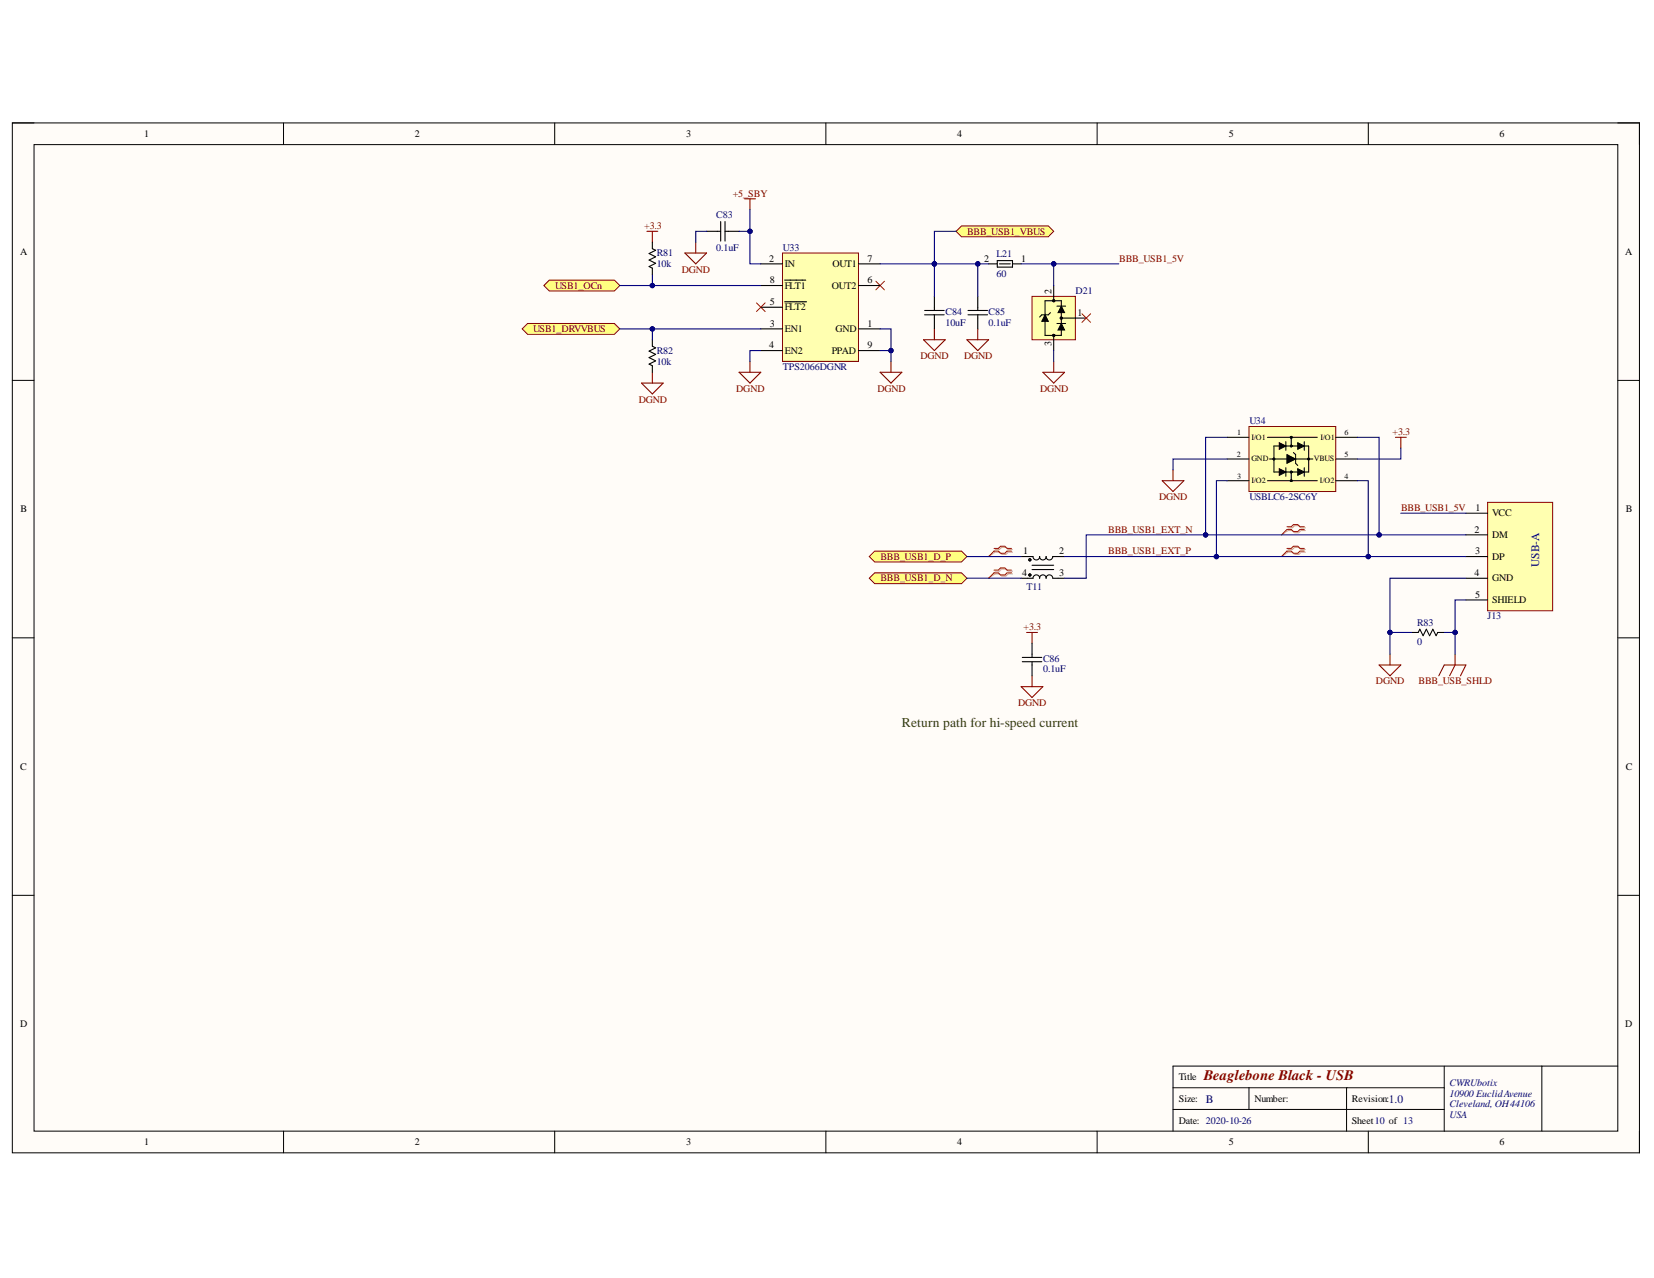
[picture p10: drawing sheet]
<svg xmlns="http://www.w3.org/2000/svg" width="279mm" height="216mm" viewBox="0 0 279 216" stroke-linecap="round" stroke-linejoin="round" font-family="sans-serif">
<path d="M2.1 20.8h274.8v174h-274.8z" fill-rule="evenodd" fill="#fffcf8"/>
<path d="M2.1 20.8h274.8v174h-274.8z" fill="none" stroke="#000" stroke-width=".17"/>
<path d="M5.7 24.4h267.6v166.7h-267.6z" fill-rule="evenodd" fill="#fffcf8"/>
<g fill="none" stroke="#000" stroke-width=".17">
<path d="M2.1 20.8h3.6M5.7 24.4h267.6v166.7h-267.6zM47.9 20.8v3.6M93.7 20.8v3.6M139.5 20.8v3.6M185.3 20.8v3.6M231.1 20.8v3.6M273.3 20.8h3.6v3.6M2.1 64.3h3.6M273.3 64.3h3.6M2.1 107.8h3.6M273.3 107.8h3.6"/>
<path d="M2.1 151.3h3.6M273.3 151.3h3.6M47.9 191.1v3.7M93.7 191.1v3.7M139.5 191.1v3.7M185.3 191.1v3.7M198.1 183.8h45.9M198.1 187.4h45.9M211 183.8v3.6M227.5 183.8v7.3M231.1 191.1v3.7M244 180.1v11"/>
<path d="M260.5 180.1v11M273.3 180.1h-75.2v11M276.9 191.1v3.7"/>
</g>
<path d="M156 57.4h3.7l-1.9 1.8zM157.8 55.6v1.8M163.3 57.4h3.7l-1.8 1.8zM165.2 55.6v1.8M148.7 62.9h3.6l-1.8 1.8zM150.5 61.1v1.8M176.2 62.9h3.6l-1.8 1.8zM178 61.1v1.8" fill="none" stroke="#800000" stroke-width=".18"/>
<path d="M88.2 55.6l.9-1h14.7l.9 1-.9 .9h-14.7z" fill-rule="evenodd" fill="#ffff80"/>
<path d="M88.2 55.6l.9-1h14.7l.9 1-.9 .9h-14.7z" fill="none" stroke="#800000" stroke-width=".17"/>
<path d="M125.8 33.6h1.8M126.7 33.6v1.8M115.7 42.7h3.7l-1.9 1.9zM117.5 40.9v1.8M124.9 62.9h3.6l-1.8 1.8zM126.7 61.1v1.8" fill="none" stroke="#800000" stroke-width=".18"/>
<path d="M147.9 47.5l1.5 1.5M149.4 47.5l-1.5 1.5" fill="none" stroke="#f00" stroke-width=".17"/>
<path d="M91.9 48.2l.9-.9h11l.9 .9-.9 1h-11z" fill-rule="evenodd" fill="#ffff80"/>
<path d="M91.9 48.2l.9-.9h11l.9 .9-.9 1h-11z" fill="none" stroke="#800000" stroke-width=".17"/>
<path d="M146.8 94l1-.9h14.6l.9 .9-.9 .9h-14.6z" fill-rule="evenodd" fill="#ffff80"/>
<path d="M146.8 94l1-.9h14.6l.9 .9-.9 .9h-14.6z" fill="none" stroke="#800000" stroke-width=".17"/>
<path d="M146.8 97.7l1-.9h14.6l.9 .9-.9 .9h-14.6z" fill-rule="evenodd" fill="#ffff80"/>
<path d="M146.8 97.7l1-.9h14.6l.9 .9-.9 .9h-14.6z" fill="none" stroke="#800000" stroke-width=".17"/>
<path d="M127.8 51.2l1.5 1.4M129.3 51.2l-1.5 1.4M167.9 93.1l-.9 .9M167.9 96.8l-.9 .9M217.4 89.4l-.9 1M217.4 93.1l-.9 .9" fill="none" stroke="#f00" stroke-width=".17"/>
<path d="M109.3 39.1h1.8M110.2 39.1v1.8M108.4 64.7h3.6l-1.8 1.9zM110.2 62.9v1.8M198.1 79.4v1.8M235.7 73.9h1.9M236.6 73.9v1.8M196.3 81.2h3.7l-1.9 1.8zM233 112.3h3.6l-1.8 1.9zM234.8 110.5v1.8M243 114.2l1-1.9h3.6l-.9 1.9M245.8 110.5v1.8l-.9 1.9" fill="none" stroke="#800000" stroke-width=".18"/>
<path d="M168.1 92.8h.7l.4-.3h.7l.4 .3h.7M168.1 93.3h.7l.4 .4h.7l.4-.4h.7M168.1 96.5h.7l.4-.4h.7l.4 .4h.7M168.1 97h.7l.4 .3h.7l.4-.3h.7M217.6 89.2h.7l.4-.4h.7l.4 .4h.7M217.6 89.6h.7l.4 .4h.7l.4-.4h.7M217.6 92.8h.7l.4-.3h.7l.4 .3h.7M217.6 93.3h.7l.4 .4h.7l.4-.4h.7" fill="none" stroke="#d0a19e" stroke-width=".18"/>
<path d="M168.1 93.3l-1.1 .7M168.1 97l-1.1 .7M217.6 89.6l-1.1 .8M217.6 93.3l-1.1 .7" fill="none" stroke="#d0a19e" stroke-width=".17"/>
<path d="M167.9 92.6h.8l.3-.3h.8l.3 .3h.7M167.9 93.1h.8l.3 .4h.8l.3-.4h.7M167.9 96.3h.8l.3-.4h.8l.3 .4h.7M167.9 96.8h.8l.3 .3h.8l.3-.3h.7M217.4 89h.7l.4-.4h.7l.4 .4h.7M217.4 89.4h.7l.4 .4h.7l.4-.4h.7M217.4 92.6h.7l.4-.3h.7l.4 .3h.7M217.4 93.1h.7l.4 .4h.7l.4-.4h.7" fill="none" stroke="#f00" stroke-width=".18"/>
<path d="M161.5 39.1l.9-.9h14.7l.9 .9-.9 .9h-14.7z" fill-rule="evenodd" fill="#ffff80"/>
<path d="M161.5 39.1l.9-.9h14.7l.9 .9-.9 .9h-14.7z" fill="none" stroke="#800000" stroke-width=".17"/>
<path d="M172.5 116h3.7l-1.9 1.8zM173.4 106.8h1.8M174.3 106.8v1.9M174.3 114.2v1.8" fill="none" stroke="#800000" stroke-width=".18"/>
<g fill="none" stroke="#000" stroke-width=".18">
<path d="M119.4 39.1h2.3M121.7 37.4v3.3M122.5 39.1h2.4M122.5 37.4v3.3M110.2 40.9v1.1l.5 .3-1.1 .5 1.1 .6-1.1 .5 1.1 .6-1.1 .5 .6 .3v1.1M110.2 57.4v1.1l.5 .3-1.1 .5 1.1 .6-1.1 .5 1.1 .6-1.1 .5 .6 .3v1.1M163.5 53.2h3.3M163.5 52.5h3.3M165.2 50.1v2.4M165.2 53.2v2.4M167 44.6h1.5M168.5 44h2.5v1.1h-2.5z"/>
<path d="M168.8 44.6h1.9M171 44.6h1.5"/>
</g>
<path d="M132.2 42.7h12.8v18.4h-12.8z" fill-rule="evenodd" fill="#ffffb0"/>
<path d="M132.2 42.7h12.8v18.4h-12.8z" fill="none" stroke="#800000" stroke-width=".17"/>
<path d="M128.5 55.6h3.7M128.5 44.6h3.7M128.5 59.2h3.7M128.5 51.9h3.7M128.5 48.2h3.7M132.6 51h3.7M132.6 47.3h3.5M145 55.6h3.7M145 44.6h3.7M145 59.2h3.7M145 48.2h3.7" fill="none" stroke="#000" stroke-width=".18"/>
<path d="M251.3 84.9h11v18.3h-11z" fill-rule="evenodd" fill="#ffffb0"/>
<path d="M251.3 84.9h11v18.3h-11z" fill="none" stroke="#800000" stroke-width=".17"/>
<g fill="none" stroke="#000" stroke-width=".18">
<path d="M172.5 94h2M174.3 96.2h3.7M174.3 95.5h3.7M175.6 97.7a.57 .57 0 0 0-.5-.6 .57 .57 0 0 0-.6 .6h-2M175.6 94a.57 .57 0 0 1-.5 .6 .57 .57 0 0 1-.6-.6M176.7 97.7a.57 .57 0 0 0-.5-.6 .57 .57 0 0 0-.6 .6M176.7 94a.57 .57 0 0 1-.5 .6 .57 .57 0 0 1-.6-.6M179.8 97.7h-2a.57 .57 0 0 0-.5-.6 .57 .57 0 0 0-.6 .6M179.8 94h-2a.57 .57 0 0 1-.5 .6 .57 .57 0 0 1-.6-.6M247.6 86.7h3.7M247.6 90.4h3.7M247.6 94h3.7"/>
<path d="M247.6 97.7h3.7M172.7 111.1h3.3M172.7 111.8h3.3M174.3 108.7v2.4M174.3 111.8v2.4M247.6 101.4h3.7"/>
<circle cx="174" cy="94.6" r=".18"/>
<circle cx="174" cy="97.1" r=".18"/>
</g>
<path d="M211 72.1h14.6v10.9h-14.6z" fill-rule="evenodd" fill="#ffffb0"/>
<path d="M211 72.1h14.6v10.9h-14.6z" fill="none" stroke="#800000" stroke-width=".17"/>
<g fill="none" stroke="#000" stroke-width=".18">
<path d="M207.3 73.9h3.7M207.3 77.5h3.7M214.1 73.9h8.4M214.5 77.5h2.9M216.1 74.8l1.1 .5-1.1 .6zM216.1 79.2l1.1 .5-1.1 .6zM216.1 75.3h-.9v4.4h.9M217.2 75.3h2M217.2 74.6v1.5M217.2 79v1.5M217.2 79.7h2M217.4 76.8l1.5 .7-1.5 .8z"/>
<path d="M218.1 73.9v1.4M218.1 79.7v1.5M218.5 76.4l.4 .4v1.5l.3 .3M218.9 77.5h2.9M219.2 74.8l1.1 .5-1.1 .6zM219.2 79.2l1.1 .5-1.1 .6zM220.3 75.3h.8v4.4h-.8M220.3 74.6v1.5M220.3 79v1.5M225.6 73.9h3.7M225.6 77.5h3.7M207.3 81.2h3.7"/>
<path d="M214.1 81.2h8.4M225.6 81.2h3.7M238.5 106.8h1.1l.2-.5 .6 1.1 .5-1.1 .6 1.1 .5-1.1 .6 1.1 .3-.6h1.1"/>
<circle cx="215.2" cy="77.5" r=".15"/>
<circle cx="218.1" cy="75.3" r=".15"/>
<circle cx="218.1" cy="73.9" r=".15"/>
<circle cx="218.1" cy="79.7" r=".15"/>
<circle cx="221.1" cy="77.5" r=".14"/>
<circle cx="218.1" cy="81.2" r=".15"/>
<circle cx="218.1" cy="81.2" r=".14"/>
</g>
<path d="M216.1 74.8l1.1 .5-1.1 .6zM216.1 79.2l1.1 .5-1.1 .6zM217.4 76.8l1.5 .7-1.5 .8zM219.2 74.8l1.1 .5-1.1 .6zM219.2 79.2l1.1 .5-1.1 .6z" fill="#000"/>
<path d="M174.3 50.1h7.4v7.3h-7.4z" fill-rule="evenodd" fill="#ffffb0"/>
<path d="M174.3 50.1h7.4v7.3h-7.4z" fill="none" stroke="#800000" stroke-width=".17"/>
<path d="M176.5 53.2l.6 1.1h-1.1zM179.3 51.7l.5 1.1h-1.1zM179.3 54.7l.5 1.1h-1.1z" fill="#000"/>
<g fill="none" stroke="#000" stroke-width=".18">
<path d="M156.2 53.2h3.3M156.2 52.5h3.3M157.8 50.1v2.4M157.8 53.2v2.4M176.5 53.2l.6 1.1h-1.1zM176.5 54.1v2.6h2.8v-.9M177.4 52.8l-.3 .4h-1.1l-.4 .4M178 48.2v2.6M178 56.7v2.5M178.5 51.7h1.5M178.5 54.7h1.5M179.3 51.7l.5 1.1h-1.1z"/>
<path d="M179.3 54.7l.5 1.1h-1.1zM179.3 51.7v-.9h-2.8v2.4M179.3 52.8v1.9M179.3 53.7h4.2"/>
<circle cx="178" cy="50.8" r=".18"/>
<circle cx="178" cy="56.7" r=".18"/>
<circle cx="178" cy="56.7" r=".17"/>
<circle cx="179.3" cy="53.7" r=".18"/>
</g>
<path d="M182.8 53l1.4 1.5M184.2 53l-1.4 1.5" fill="none" stroke="#f00" stroke-width=".17"/>
<path d="M104.7 55.6h23.8M178 59.2v1.9" fill="none" stroke="#000080" stroke-width=".18"/>
<circle cx="110.2" cy="55.6" r=".37" fill="#000080"/>
<circle cx="110.2" cy="55.6" r=".37" fill="none" stroke="#000080" stroke-width=".17"/>
<path d="M104.7 48.2h23.8" fill="none" stroke="#000080" stroke-width=".18"/>
<circle cx="110.2" cy="48.2" r=".37" fill="#000080"/>
<circle cx="110.2" cy="48.2" r=".37" fill="none" stroke="#000080" stroke-width=".17"/>
<path d="M119.4 39.1h-1.9v1.8M124.9 39.1h1.8" fill="none" stroke="#000080" stroke-width=".18"/>
<circle cx="126.7" cy="39.1" r=".37" fill="#000080"/>
<circle cx="126.7" cy="39.1" r=".37" fill="none" stroke="#000080" stroke-width=".17"/>
<path d="M126.7 35.4v9.2h1.8M128.5 59.2h-1.8v1.9" fill="none" stroke="#000080" stroke-width=".18"/>
<circle cx="126.7" cy="39.1" r=".37" fill="#000080"/>
<circle cx="126.7" cy="39.1" r=".37" fill="none" stroke="#000080" stroke-width=".17"/>
<path d="M148.7 59.2h1.8" fill="none" stroke="#000080" stroke-width=".18"/>
<circle cx="150.5" cy="59.2" r=".37" fill="#000080"/>
<circle cx="150.5" cy="59.2" r=".37" fill="none" stroke="#000080" stroke-width=".17"/>
<path d="M148.7 55.6h1.8v5.5" fill="none" stroke="#000080" stroke-width=".18"/>
<circle cx="150.5" cy="59.2" r=".37" fill="#000080"/>
<circle cx="150.5" cy="59.2" r=".37" fill="none" stroke="#000080" stroke-width=".17"/>
<path d="M148.7 44.6h18.3" fill="none" stroke="#000080" stroke-width=".18"/>
<circle cx="157.8" cy="44.6" r=".37" fill="#000080"/>
<circle cx="157.8" cy="44.6" r=".37" fill="none" stroke="#000080" stroke-width=".17"/>
<circle cx="165.2" cy="44.6" r=".37" fill="#000080"/>
<circle cx="165.2" cy="44.6" r=".37" fill="none" stroke="#000080" stroke-width=".17"/>
<path d="M161.5 39.1h-3.7v5.5" fill="none" stroke="#000080" stroke-width=".18"/>
<circle cx="157.8" cy="44.6" r=".37" fill="#000080"/>
<circle cx="157.8" cy="44.6" r=".37" fill="none" stroke="#000080" stroke-width=".17"/>
<path d="M172.5 44.6h5.5v3.6M163.3 97.7h9.2M163.3 94h9.2" fill="none" stroke="#000080" stroke-width=".18"/>
<circle cx="178" cy="44.6" r=".37" fill="#000080"/>
<circle cx="178" cy="44.6" r=".37" fill="none" stroke="#000080" stroke-width=".17"/>
<path d="M178 44.6h11" fill="none" stroke="#000080" stroke-width=".18"/>
<circle cx="178" cy="44.6" r=".37" fill="#000080"/>
<circle cx="178" cy="44.6" r=".37" fill="none" stroke="#000080" stroke-width=".17"/>
<path d="M247.6 90.4h-64.1v7.3h-3.7" fill="none" stroke="#000080" stroke-width=".18"/>
<circle cx="203.7" cy="90.4" r=".37" fill="#000080"/>
<circle cx="203.7" cy="90.4" r=".37" fill="none" stroke="#000080" stroke-width=".17"/>
<circle cx="233" cy="90.4" r=".37" fill="#000080"/>
<circle cx="233" cy="90.4" r=".37" fill="none" stroke="#000080" stroke-width=".17"/>
<path d="M179.8 94h67.8" fill="none" stroke="#000080" stroke-width=".18"/>
<circle cx="205.5" cy="94" r=".37" fill="#000080"/>
<circle cx="205.5" cy="94" r=".37" fill="none" stroke="#000080" stroke-width=".17"/>
<circle cx="231.1" cy="94" r=".37" fill="#000080"/>
<circle cx="231.1" cy="94" r=".37" fill="none" stroke="#000080" stroke-width=".17"/>
<path d="M207.3 77.5h-9.2v1.9M207.3 73.9h-3.6v16.5" fill="none" stroke="#000080" stroke-width=".18"/>
<circle cx="203.7" cy="90.4" r=".37" fill="#000080"/>
<circle cx="203.7" cy="90.4" r=".37" fill="none" stroke="#000080" stroke-width=".17"/>
<path d="M207.3 81.2h-1.8v12.8" fill="none" stroke="#000080" stroke-width=".18"/>
<circle cx="205.5" cy="94" r=".37" fill="#000080"/>
<circle cx="205.5" cy="94" r=".37" fill="none" stroke="#000080" stroke-width=".17"/>
<path d="M229.3 81.2h1.8v12.8" fill="none" stroke="#000080" stroke-width=".18"/>
<circle cx="231.1" cy="94" r=".37" fill="#000080"/>
<circle cx="231.1" cy="94" r=".37" fill="none" stroke="#000080" stroke-width=".17"/>
<path d="M229.3 73.9h3.7v16.5M236.6 75.7v1.8h-7.3" fill="none" stroke="#000080" stroke-width=".18"/>
<circle cx="233" cy="90.4" r=".37" fill="#000080"/>
<circle cx="233" cy="90.4" r=".37" fill="none" stroke="#000080" stroke-width=".17"/>
<path d="M234.8 106.8h3.7" fill="none" stroke="#000080" stroke-width=".18"/>
<circle cx="234.8" cy="106.8" r=".37" fill="#000080"/>
<circle cx="234.8" cy="106.8" r=".37" fill="none" stroke="#000080" stroke-width=".17"/>
<path d="M247.6 97.7h-12.8v12.8" fill="none" stroke="#000080" stroke-width=".18"/>
<circle cx="234.8" cy="106.8" r=".37" fill="#000080"/>
<circle cx="234.8" cy="106.8" r=".37" fill="none" stroke="#000080" stroke-width=".17"/>
<path d="M236.6 86.7h11M244 106.8h1.8" fill="none" stroke="#000080" stroke-width=".18"/>
<circle cx="245.8" cy="106.8" r=".37" fill="#000080"/>
<circle cx="245.8" cy="106.8" r=".37" fill="none" stroke="#000080" stroke-width=".17"/>
<path d="M247.6 101.4h-1.8v9.1" fill="none" stroke="#000080" stroke-width=".18"/>
<circle cx="245.8" cy="106.8" r=".37" fill="#000080"/>
<circle cx="245.8" cy="106.8" r=".37" fill="none" stroke="#000080" stroke-width=".17"/>
<path d="M110.2 55.6v1.8" fill="none" stroke="#000080" stroke-width=".18"/>
<circle cx="110.2" cy="55.6" r=".37" fill="#000080"/>
<circle cx="110.2" cy="55.6" r=".37" fill="none" stroke="#000080" stroke-width=".17"/>
<path d="M110.2 46.4v1.8" fill="none" stroke="#000080" stroke-width=".18"/>
<circle cx="110.2" cy="48.2" r=".37" fill="#000080"/>
<circle cx="110.2" cy="48.2" r=".37" fill="none" stroke="#000080" stroke-width=".17"/>
<path d="M157.8 44.6v5.5" fill="none" stroke="#000080" stroke-width=".18"/>
<circle cx="157.8" cy="44.6" r=".37" fill="#000080"/>
<circle cx="157.8" cy="44.6" r=".37" fill="none" stroke="#000080" stroke-width=".17"/>
<path d="M165.2 44.6v5.5" fill="none" stroke="#000080" stroke-width=".18"/>
<circle cx="165.2" cy="44.6" r=".37" fill="#000080"/>
<circle cx="165.2" cy="44.6" r=".37" fill="none" stroke="#000080" stroke-width=".17"/>
<text font-size="2.5" fill="#800000" x="203.3" y="182.5">Beaglebone Black - USB</text>
<text font-size="2.3" fill="#274e13" x="152.4" y="122.8">Return path for hi-speed current</text>
<g font-size="1.9" fill="#000080">
<text x="260" y="95.8" transform="rotate(-90 260 95.8)">USB-A</text>
<text x="203.7" y="186.3">B</text>
<text x="234.6" y="186.3">1.0</text>
</g>
<g font-size="1.7">
<text x="24.4" y="23.2">1</text>
<text x="70.1" y="23.2">2</text>
<text x="115.9" y="23.2">3</text>
<text x="161.7" y="23.2">4</text>
<text x="207.6" y="23.2">5</text>
<text x="253.3" y="23.2">6</text>
<text x="3.4" y="43">A</text>
<text x="130" y="44.2">2</text>
<text x="130" y="47.8">8</text>
<text x="132.6" y="45.1">IN</text>
<text x="140.6" y="45.1">OUT1</text>
<text x="146.5" y="47.8">6</text>
<text x="146.5" y="44.2">7</text>
<text x="166.2" y="44.2">2</text>
<text x="172.5" y="44.2">1</text>
<text x="274.5" y="43">A</text>
<text x="130" y="51.6">5</text>
<text x="132.6" y="52.4">FLT2</text>
<text x="132.6" y="48.8">FLT1</text>
<text x="140.5" y="48.8">OUT2</text>
<text x="177.6" y="49.7" transform="rotate(-90 177.6 49.7)">2</text>
<text x="182" y="53.3">1</text>
<text x="130" y="58.8">4</text>
<text x="130" y="55.2">3</text>
<text x="132.6" y="56.1">EN1</text>
<text x="132.6" y="59.8">EN2</text>
<text x="140.5" y="59.8">PPAD</text>
<text x="141.1" y="56.1">GND</text>
<text x="146.5" y="55.2">1</text>
<text x="146.5" y="58.8">9</text>
<text x="177.6" y="58.5" transform="rotate(-90 177.6 58.5)">3</text>
<text x="3.5" y="86.5">B</text>
<text x="249.3" y="86.3">1</text>
<text x="252.1" y="87.2">VCC</text>
<text x="274.6" y="86.5">B</text>
<text x="172.8" y="93.6">1</text>
<text x="178.9" y="93.6">2</text>
<text x="249.1" y="90">2</text>
<text x="249.2" y="93.6">3</text>
<text x="252.1" y="90.9">DM</text>
<text x="252.1" y="94.6">DP</text>
<text x="172.7" y="97.3">4</text>
<text x="178.9" y="97.3">3</text>
<text x="249.1" y="97.3">4</text>
<text x="249.2" y="101">5</text>
<text x="252.1" y="98.2">GND</text>
<text x="252.1" y="101.9">SHIELD</text>
<text x="3.4" y="130.1">C</text>
<text x="274.6" y="130.1">C</text>
<text x="3.4" y="173.5">D</text>
<text x="274.5" y="173.5">D</text>
<text x="199.1" y="182.5">Title</text>
<text x="199.1" y="186.1">Size:</text>
<text x="199.1" y="189.8">Date: 2020-10-26</text>
<text x="211.9" y="186.1">Number:</text>
<text x="228.4" y="186.1">Revision:</text>
<text x="228.4" y="189.8">Sheet10 of 13</text>
<text x="24.4" y="193.4">1</text>
<text x="70.1" y="193.4">2</text>
<text x="115.9" y="193.4">3</text>
<text x="161.7" y="193.4">4</text>
<text x="207.6" y="193.4">5</text>
<text x="253.3" y="193.4">6</text>
</g>
<g font-size="1.7" fill="#800000">
<text x="123.8" y="33.2">+5_SBY</text>
<text x="108.8" y="38.7">+3.3</text>
<text x="163.4" y="39.6">BBB_USB1_VBUS</text>
<text x="115.2" y="46.1">DGND</text>
<text x="189.1" y="44.2">BBB_USB1_5V</text>
<text x="93.8" y="48.8">USB1_OCn</text>
<text x="90" y="56.1">USB1_DRVVBUS</text>
<text x="155.5" y="60.7">DGND</text>
<text x="162.8" y="60.7">DGND</text>
<text x="107.9" y="68">DGND</text>
<text x="124.4" y="66.2">DGND</text>
<text x="148.2" y="66.2">DGND</text>
<text x="175.7" y="66.2">DGND</text>
<text x="235.2" y="73.5">+3.3</text>
<text x="195.8" y="84.5">DGND</text>
<text x="236.7" y="86.3">BBB_USB1_5V</text>
<text x="148.7" y="94.6">BBB_USB1_D_P</text>
<text x="187.2" y="93.6">BBB_USB1_EXT_P</text>
<text x="187.2" y="90">BBB_USB1_EXT_N</text>
<text x="148.7" y="98.2">BBB_USB1_D_N</text>
<text x="172.9" y="106.5">+3.3</text>
<text x="172" y="119.2">DGND</text>
<text x="232.4" y="115.6">DGND</text>
<text x="239.6" y="115.6">BBB_USB_SHLD</text>
</g>
<g font-size="1.7" fill="#000080">
<text x="121" y="36.9">C83</text>
<text x="110.9" y="43.3">R81</text>
<text x="110.9" y="45.1">10k</text>
<text x="121" y="42.3">0.1uF</text>
<text x="132.2" y="42.3">U33</text>
<text x="168.3" y="46.7">60</text>
<text x="168.3" y="43.4">L21</text>
<text x="159.7" y="53.2">C84</text>
<text x="167" y="53.2">C85</text>
<text x="181.7" y="49.7">D21</text>
<text x="110.9" y="59.8">R82</text>
<text x="159.7" y="55">10uF</text>
<text x="167" y="55">0.1uF</text>
<text x="110.9" y="61.6">10k</text>
<text x="132.2" y="62.5">TPS2066DGNR</text>
<text x="211" y="71.7">U34</text>
<text x="211" y="84.5">USBLC6-2SC6Y</text>
<text x="173.4" y="99.7">T11</text>
<text x="239.4" y="105.7">R83</text>
<text x="251.3" y="104.6">J13</text>
<text x="176.2" y="111.8">C86</text>
<text x="176.2" y="113.6">0.1uF</text>
<text x="239.4" y="109">0</text>
<text x="244.9" y="183.4">CWRUbotix</text>
<text x="244.9" y="185.2">10900 EuclidAvenue</text>
<text x="244.9" y="187">Cleveland, OH44106</text>
<text x="244.9" y="188.9">USA</text>
</g>
<g font-size="1.4">
<text x="208.9" y="77.2">2</text>
<text x="209" y="73.5">1</text>
<text x="211.4" y="74.3">I/O1</text>
<text x="211.4" y="77.9">GND</text>
<text x="222" y="77.9">VBUS</text>
<text x="223.1" y="74.3">I/O1</text>
<text x="227.1" y="77.2">5</text>
<text x="227.1" y="73.5">6</text>
<text x="209" y="80.9">3</text>
<text x="211.4" y="81.6">I/O2</text>
<text x="223" y="81.6">I/O2</text>
<text x="227.1" y="80.9">4</text>
</g>
</svg>
